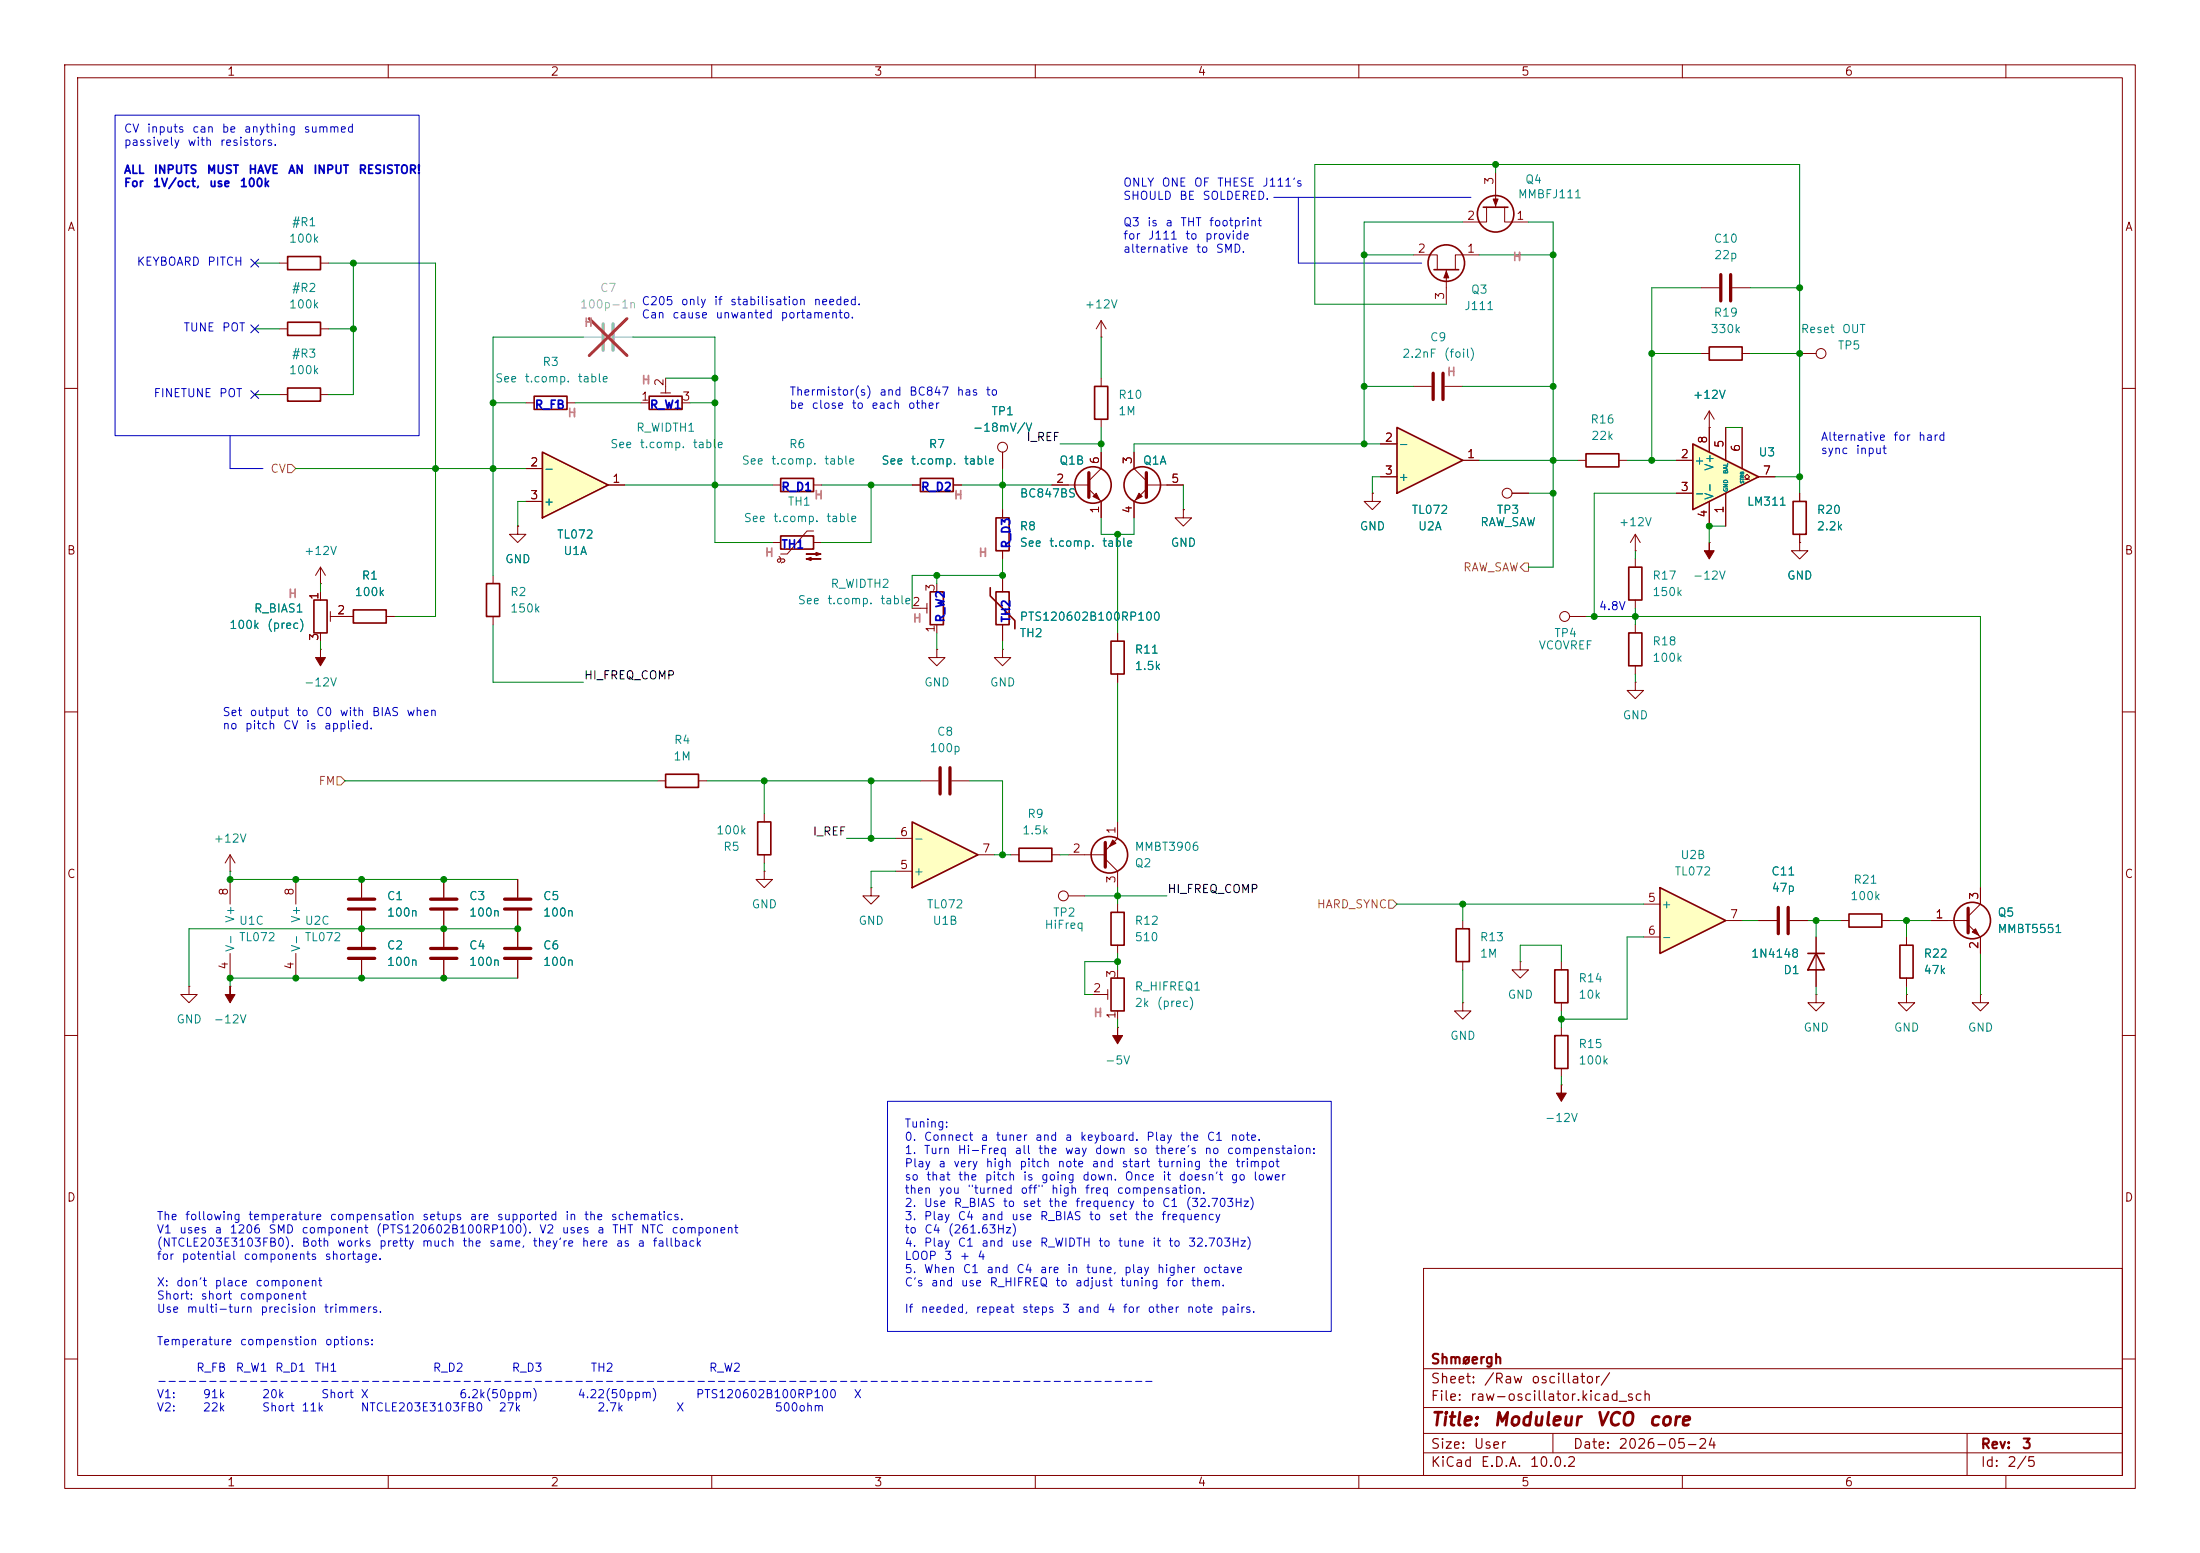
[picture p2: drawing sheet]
<svg xmlns="http://www.w3.org/2000/svg" width="340mm" height="240mm" viewBox="0 0 340 240" stroke-linecap="round" stroke-linejoin="round" font-family="sans-serif">
<g fill="none" stroke="#840000" stroke-width=".15">
<path d="M10 10h320v220h-320zM12 12h316v216h-316zM60 10v2M110 10v2M160 10v2M210 10v2M260 10v2M310 10v2M10 60h2M328 60h2M10 110h2M328 110h2"/>
<path d="M10 160h2M328 160h2M220 196h108v32h-108zM10 210h2M220 217.5h108M220 211.5h108M328 210h2M60 228v2M110 228v2M160 228v2M210 228v2M220 224.5h108"/>
<path d="M220 221.5h108M240 221.5v3M260 228v2M304 221.5v6.5M310 228v2"/>
</g>
<path d="M137.2 170.2h68.5v35.6h-68.5z" fill="#fff"/>
<path d="M264.2 53.6h5v2h-5zM245.1 70.1h5.1v2.1h-5.1zM102.9 119.7h5v2h-5zM117.1 127h2v5.1h-2z" fill="none" stroke="#840000" stroke-width=".25"/>
<g fill="none" stroke="#840000" stroke-width=".15">
<path d="M262.9 54.6h1.3M262.9 44.5h2.8M267.7 44.5h2.8M269.2 54.6h1.3M233.7 76.2h2.5M243.8 71.1h1.3M250.2 71.1h1.3M68.6 135.9v2.8M80 135.9v2.8M101.6 120.7h1.3M107.9 120.7h1.3M118.1 125.8v1.2"/>
<path d="M118.1 132.1v1.3M68.6 140.7v2.8M80 140.7v2.8"/>
<circle cx="232.9" cy="76.2" r=".76"/>
</g>
<path d="M265.9 42.4v4.1M267.5 42.4v4.1M66.5 139h4.1M78 139h4M66.5 140.5h4.1M78 140.5h4" fill="none" stroke="#840000" stroke-width=".51"/>
<path d="M261.6 68.6l10.2 5.1-10.2 5.1z" fill="#ffffc2"/>
<g fill="none" stroke="#840000" stroke-width=".15">
<path d="M218.4 39.4h3.7v2.3M228.6 39.4h-3.7v2.3M229.7 32v2.3h-3.6M231.1 26.7v5.3M232.5 32v2.3h3.7M43.2 40.7h1.2M43.2 50.8h1.2M49.5 40.7h1.3M49.5 50.8h1.3M170.2 52.1h.1M170.2 49.6v2.5M170.2 58.4v1.3"/>
<path d="M170.2 49.6l-.8 1.2M170.2 49.6l.7 1.2M223.5 41.7v5.3M43.2 61h1.2M49.5 61h1.3M154.9 69.9v2.5M162.6 75h5.7M168.3 75.6l1.9 1.9v2.5M170.2 64.8v1.3M170.2 69.9v2.5l-1.9 1.9M175.3 69.9v2.5l1.9 1.9M177.2 75h5.7"/>
<path d="M177.2 75.6l-1.9 1.9v2.5M212.1 76.2v1.3h1.3l-1.3 1.3-1.3-1.3h1.3M212.1 76.2h.1M259.1 71.1h2.5M259.1 76.2h2.5M264.2 66.1v3.8M264.2 77.5v3.8M266.7 66.1v5M266.7 76.2v5.1M269.2 66.1v6.3M269.6 74.1h.4l-.4-.4 .4-.4 .4 .4-.4 .4h.4M271.8 73.7h2.5"/>
<path d="M49.5 91.5v1.2M49.5 97.8v1.3M51.1 94.5v1.5M51.1 95.3h2.2M49.5 100.4h.1M35.6 134.6h.1M35.6 132.1l-.8 1.3M35.6 132.1l.7 1.3M35.6 132.1v2.5"/>
<circle cx="154.9" cy="69.1" r=".76"/>
</g>
<g fill="none" stroke="#840000" stroke-width=".25">
<path d="M44.4 39.6h5.1v2.1h-5.1zM229.2 32h3.8M44.4 60h5.1v2h-5.1zM44.4 49.8h5.1v2h-5.1zM169.2 59.7h2v5.1h-2zM221.6 41.7h3.8M261.6 68.6l10.2 5.1-10.2 5.1zM48.5 92.7h2v5.1h-2z"/>
<circle cx="231.1" cy="33" r="2.82"/>
<circle cx="223.5" cy="40.7" r="2.82"/>
<circle cx="168.9" cy="75" r="2.82"/>
<circle cx="176.5" cy="75" r="2.82"/>
</g>
<g fill="#840000" stroke="#840000" stroke-width=".15">
<path d="M230.8 30.8h.7l-.4 1z"/>
<path d="M223.5 41.9l.4 1h-.8z"/>
<path d="M49.5 100.4v1.2h.8l-.8 1.3-.7-1.3h.7z"/>
<path d="M168.9 76.7l.5-.5 .5 1z"/>
<path d="M176 76.2l.5 .5-1 .5z"/>
</g>
<path d="M168.3 73v3.9M177.2 73v3.9" fill="none" stroke="#840000" stroke-width=".51"/>
<path d="M215.9 66.1l10.2 5-10.2 5.1z" fill="#ffffc2"/>
<g fill="none" stroke="#840000" stroke-width=".25">
<path d="M215.9 66.1l10.2 5-10.2 5.1zM277.1 77.5h2v5.1h-2zM251.7 87.7h2v5h-2zM251.7 97.8h2v5.1h-2zM293.6 146.1h2.1v5.1h-2.1z"/>
<circle cx="304.8" cy="142.3" r="2.82"/>
</g>
<g fill="none" stroke="#840000" stroke-width=".15">
<path d="M218.4 59.7h2.8M223.3 59.7h2.8M278.1 54.6h2.6M213.4 68.6h2.5M213.4 73.7h2.5M226.1 71.1h2.5M278.1 76.2v1.3M252.7 85.1h.1M252.7 82.6l-.7 1.2M252.7 82.6l.8 1.2M252.7 82.6v2.5M252.7 86.4v1.3"/>
<path d="M252.7 92.7v1.3M252.7 96.5v1.3M264.2 83.8h.1M278.1 83.8v1.3h1.3l-1.3 1.3-1.2-1.3h1.2M278.1 83.8h.1M278.1 82.6v1.2M252.7 105.4v1.3h1.3l-1.3 1.3-1.2-1.3h1.2M252.7 105.4h.1M252.7 102.9v1.3M306.1 137.2v2.5l-1.9 1.9M294.6 153.7v1.3h1.3l-1.3 1.2-1.2-1.2h1.2M294.6 153.7h.1"/>
<path d="M294.6 144.8v1.3M294.6 151.2v1.2M298.4 142.3h5.8M304.2 142.9l1.9 1.9v2.5M306.1 153.7v1.3h1.2l-1.2 1.2-1.3-1.2h1.3M306.1 153.7h.1"/>
<circle cx="281.4" cy="54.6" r=".76"/>
</g>
<path d="M221.5 57.7v4M223 57.7v4M304.2 140.4v3.8" fill="none" stroke="#840000" stroke-width=".51"/>
<g fill="#840000" stroke="#840000" stroke-width=".15">
<path d="M264.2 83.8v1.3h.7l-.7 1.3-.8-1.3h.8z"/>
<path d="M305.3 143.5l.5 1-1-.5z"/>
</g>
<path d="M256.5 137.2l10.2 5.1-10.2 5z" fill="#ffffc2"/>
<path d="M54.6 94.3h5.1v2h-5.1zM256.5 137.2l10.2 5.1-10.2 5zM240.3 149.9h2v5.1h-2zM279.4 147.3h2.5M280.7 147.3l1.2 2.6h-2.5zM285.7 141.2h5.1v2.1h-5.1z" fill="none" stroke="#840000" stroke-width=".25"/>
<g fill="none" stroke="#840000" stroke-width=".15">
<path d="M49.5 90.2h.1M49.5 87.7l-.7 1.2M49.5 87.7l.8 1.2M49.5 87.7v2.5M53.3 95.3h1.3M59.7 95.3h1.3M80 81.3v1.3h1.3l-1.3 1.2-1.3-1.2h1.3M80 81.3h.1M134.6 137.2v1.3h1.3l-1.3 1.2-1.3-1.2h1.3M134.6 137.2h.1M254 139.7h2.5M80 143.5v2.8"/>
<path d="M80 148.4v2.8M241.3 148.6v1.3M241.3 155v1.2M254 144.8h2.5M266.7 142.3h2.5M271.8 142.3h2.8M276.6 142.3h2.8M280.7 153.7v1.3h1.2l-1.2 1.2-1.3-1.2h1.3M280.7 153.7h.1M280.7 144.8v7.6M284.5 142.3h1.2M290.8 142.3h1.3"/>
</g>
<path d="M78 146.6h4M78 148.1h4M274.8 140.2v4.1M276.4 140.2v4.1" fill="none" stroke="#840000" stroke-width=".51"/>
<path d="M83.8 69.9l10.2 5.1-10.2 5z" fill="#ffffc2"/>
<path d="M83.8 69.9l10.2 5.1-10.2 5zM75.2 90.2h2v5.1h-2zM225 143.5h2.1v5.1h-2.1zM240.3 160h2v5.1h-2z" fill="none" stroke="#840000" stroke-width=".25"/>
<g fill="none" stroke="#840000" stroke-width=".15">
<path d="M81.3 72.4h2.5M81.3 77.5h2.5M94 75h2.5M76.2 88.9v1.3M76.2 95.3v1.2M242.6 95.3h2.5M144.8 100.4v1.2h1.2l-1.2 1.3-1.3-1.3h1.3M144.8 100.4h.1M154.9 100.4v1.2h1.3l-1.3 1.3-1.2-1.3h1.2M154.9 100.4h.1M55.9 135.9v2.8M142.2 120.7h2.8"/>
<path d="M147.1 120.7h2.8M55.9 140.7v2.8M226.1 155v1.2h1.2l-1.2 1.3-1.3-1.3h1.3M226.1 155h.1M226.1 142.3v1.2M226.1 148.6v1.3M234.9 148.6v1.3h1.3l-1.3 1.3-1.2-1.3h1.2M234.9 148.6h.1M241.3 158.8v1.2M241.3 165.1v1.3"/>
<circle cx="241.8" cy="95.3" r=".76"/>
</g>
<path d="M145.3 118.6v4.1M146.8 118.6v4.1M53.8 139h4.1M53.8 140.5h4.1" fill="none" stroke="#840000" stroke-width=".51"/>
<path d="M141 127l10.1 5.1-10.1 5.1z" fill="#ffffc2"/>
<g fill="none" stroke="#840000" stroke-width=".25">
<path d="M82.5 61.2h5.1v2.1h-5.1zM100.3 61.2h5.1v2.1h-5.1zM120.6 73.9h5.1v2.1h-5.1zM142.2 73.9h5.1v2.1h-5.1zM120.6 82.8h5.1v2.1h-5.1zM143.8 91.5h2v5h-2zM153 90.8v1.3l3.8 3.8v1.3M153.9 80h2.1v5.1h-2.1zM153.9 91.5h2.1v5h-2.1zM171.7 99.1h2v5.1h-2zM141 127l10.1 5.1-10.1 5.1zM157.5 131.1h5.1v2h-5.1z"/>
<path d="M171.7 141h2v5.1h-2zM171.7 151.2h2v5h-2z"/>
<circle cx="171.4" cy="132.1" r="2.82"/>
</g>
<g fill="none" stroke="#840000" stroke-width=".15">
<path d="M102.9 58.4v2.3M81.3 62.3h1.2M81.3 72.4h2.5M81.3 77.5h2.5M87.6 62.3h1.3M94 75h2.5M99.1 62.3h1.2M102.1 60.7h1.5M105.4 62.3h1.3M119.4 75h1.2M125.7 75h1.3M141 75h1.2"/>
<path d="M147.3 75h1.3M154.9 69.9v2.5M154.9 78.8v1.2M162.6 75h2.5M170.2 69.9v2.5M170.2 77.5v2.5M175.3 69.9v2.5M175.3 77.5v2.5M180.3 75h2.6M182.9 78.8v1.2h1.2l-1.2 1.3-1.3-1.3h1.3M182.9 78.8h.1M212.1 76.2h.1"/>
<path d="M213.4 68.6h2.5M213.4 73.7h2.5M226.1 71.1h2.5M233.7 76.2h2.5M259.1 71.1h2.5M259.1 76.2h2.5M264.2 66.1h.1M264.2 63.5l-.8 1.3M264.2 63.5l.7 1.3M264.2 63.5v6.4M264.2 77.5v3.8M266.7 66.1v5"/>
<path d="M266.7 76.2v5.1M269.2 66.1v6.3M271.8 73.7h2.5M278.1 76.2v1.3M49.5 91.5v1.2M49.5 97.8v1.3M52.1 95.3h2.5M59.7 95.3h1.3M80 81.3h.1M119.4 83.8h1.2M120.4 86a.44 .44 0 0 1 .3 .5 .44 .44 0 0 1-.4 .4l-.2-.2 .2-.3h.9l.1 .2-.1 .2-.4 .2M125.7 82.1h-1l-3 3.5h-1.1"/>
<path d="M125.7 83.8h1.3M141 94h2.3M143.3 93.2v1.6M144.8 90.2v1.3M144.8 96.5v1.3M154.9 85.1v1.3M154.9 88.9v2.6M154.9 96.5v2.6M172.7 97.8v1.3M278.1 83.8h.1M278.1 82.6v1.2M172.7 104.2v1.2"/>
<path d="M35.6 135.9v3.8M45.7 135.9v3.8M55.9 135.9v2.8M68.6 135.9v2.8M80 135.9v2.8M118.1 134.6v1.3h1.3l-1.3 1.3-1.3-1.3h1.3M118.1 134.6h.1M138.4 134.6h2.6M138.4 129.6h2.6M151.1 132.1h2.6M156.2 132.1h1.3M162.6 132.1h1.2"/>
<path d="M165.1 132.1h5.7M165.1 138.5h2.5M170.8 132.7l1.9 1.9v2.6M172.7 127v2.6l-1.9 1.9M172.7 139.7v1.3M306.1 137.2v2.5M29.2 152.4v1.3h1.3l-1.3 1.3-1.3-1.3h1.3M29.2 152.4h.1M35.6 152.4h.1M35.6 147.3v3.9M45.7 147.3v3.9M55.9 140.7v5.6"/>
<path d="M55.9 148.4v2.8M68.6 140.7v5.6M68.6 148.4v2.8M80 140.7v5.6M80 148.4v2.8M168.9 153.7h2.3M171.2 152.9v1.6M172.7 158.8h.1M172.7 146.1v1.2M172.7 149.9v1.3M172.7 156.2v1.3M271.8 142.3h2.8"/>
<path d="M276.6 142.3h2.8M280.7 144.8v2.5M280.7 149.9v2.5M294.6 144.8v1.3M294.6 151.2v1.2M298.4 142.3h2.6M306.1 144.8v2.5M241.3 167.7h.1"/>
<circle cx="164.3" cy="138.5" r=".76"/>
</g>
<path d="M170.8 130.2v3.8M53.8 146.6h4.1M53.8 148.1h4.1M66.5 146.6h4.1M66.5 148.1h4.1" fill="none" stroke="#840000" stroke-width=".51"/>
<g fill="#840000" stroke="#840000" stroke-width=".15">
<path d="M172 129.8l.5 .5-1.1 .5z"/>
<path d="M241.3 167.7v1.2h.8l-.8 1.3-.8-1.3h.8z"/>
<path d="M172.7 158.8v1.2h.8l-.8 1.3-.7-1.3h.7z"/>
<path d="M124.6 86.4l.7-.3v.5l-.7-.2h2.3z"/>
<path d="M124.6 85.6h2.3l-.8 .3v-.5l.8 .2z"/>
<path d="M35.6 152.4v1.3h.7l-.7 1.3-.8-1.3h.8z"/>
</g>
<path d="M93.2 50.1v4M94.7 50.1v4" fill="none" stroke="#a1a1a1" stroke-width=".51"/>
<path d="M90.2 52.1h2.8M95 52.1h2.8" fill="none" stroke="#a1a1a1" stroke-width=".15"/>
<path d="M91.1 49.2l5.8 5.7M96.9 49.2l-5.8 5.7" fill="none" stroke="#ff2626" stroke-width=".46"/>
<path d="M44.4 71.8h.7l.6 .6-.6 .6h-.7zM235.6 87h.6v1.3h-.6l-.7-.6zM52.1 120h.6l.6 .7-.6 .6h-.6zM214.6 139.1h.7l.6 .6-.6 .7h-.7z" fill="none" stroke="#848400" stroke-width=".15"/>
<path d="M17.8 17.8h47v49.5h-47zM196.8 30.5h30.5M200.7 30.5v10.2h19M35.6 67.3v5.1h5M137.2 170.2h68.5v35.6h-68.5z" fill="none" stroke="#0000c2" stroke-width=".15"/>
<g fill="none" stroke="#008400" stroke-width=".15">
<path d="M210.8 39.4h7.6M226.1 34.3h-15.3v34.3M228.6 39.4h11.4M231.1 25.4v1.3M236.2 34.3h3.8v53.4h-3.8M39.4 50.8h3.8M39.4 40.7h3.8M50.8 40.7h16.5v54.6h-6.3M50.8 50.8h3.8M54.6 40.7v20.3h-3.8M90.2 52.1h-14v36.8M97.8 52.1h12.7v31.7h8.9"/>
<path d="M102.9 58.4h7.6M170.2 52.1v6.3M210.8 59.7h7.6M223.5 47h-20.3v-21.6h74.9v50.8M226.1 59.7h13.9M255.3 54.6h7.6M262.9 44.5h-7.6v26.6M270.5 54.6h7.6M270.5 44.5h7.6M39.4 61h3.8M45.7 72.4h35.6M76.2 62.3h5.1"/>
<path d="M81.3 77.5h-1.3v3.8M88.9 62.3h10.2M96.5 75h22.9M106.7 62.3h3.8M127 75h14M134.6 75v8.8h-7.6M148.6 75h14M154.9 72.4v6.4M163.8 68.6h6.4M170.2 66.1v3.8M182.9 75v3.8M213.4 68.6h-38.1v1.3"/>
<path d="M213.4 73.7h-1.3v2.5M228.6 71.1h15.2M236.2 76.2h3.8M251.5 71.1h7.6M259.1 76.2h-12.7v19.1M266.7 66.1h2.5M274.3 73.7h3.8M49.5 90.2v1.3M49.5 99.1v1.3M76.2 96.5v8.9h14M144.8 88.9v1.3M144.8 97.8v2.6"/>
<path d="M154.9 86.4v2.5h-13.9v5.1M154.9 99.1v1.3M170.2 80v2.6h5.1v-2.6M172.7 82.6v15.2M245.1 95.3h61v41.9M252.7 85.1v1.3M252.7 94v2.5M266.7 81.3h-2.5v2.5M172.7 105.4v21.6M252.7 104.2v1.2M35.6 134.6v1.3h44.4M53.3 120.7h48.3"/>
<path d="M109.2 120.7h33M118.1 120.7v5.1M118.1 133.4v1.2M130.8 129.6h7.6M134.6 120.7v8.9M138.4 134.6h-3.8v2.6M149.9 120.7h5v11.4M153.7 132.1h2.5M163.8 132.1h1.3M167.6 138.5h12.7M172.7 137.2v2.5M215.9 139.7h38.1"/>
<path d="M226.1 139.7v2.6M80 151.2h-44.4v1.2M80 143.5h-50.8v8.9M172.7 148.6h-5.1v5.1h1.3M172.7 147.3v2.6M172.7 157.5v1.3M226.1 149.9v5.1M234.9 148.6v-2.5h6.4v2.5M241.3 156.2v2.6M254 144.8h-2.5v12.7h-10.2M269.2 142.3h2.6M279.4 142.3h5.1"/>
<path d="M280.7 142.3v2.5M280.7 152.4v1.3M292.1 142.3h6.3M294.6 142.3v2.5M294.6 152.4v1.3M306.1 147.3v6.4M241.3 166.4v1.3"/>
</g>
<path d="M38.8 50.2l1.2 1.2M38.8 40.1l1.2 1.2M40 50.2l-1.2 1.2M40 40.1l-1.2 1.2M38.8 60.4l1.2 1.2M40 60.4l-1.2 1.2" fill="none" stroke="#000084" stroke-width=".15"/>
<g fill="#008400" stroke="#008400" stroke-width=".15">
<circle cx="55.9" cy="135.9" r=".46"/>
<circle cx="55.9" cy="143.5" r=".46"/>
<circle cx="45.7" cy="135.9" r=".46"/>
<circle cx="68.6" cy="135.9" r=".46"/>
<circle cx="35.6" cy="135.9" r=".46"/>
<circle cx="54.6" cy="40.7" r=".46"/>
<circle cx="54.6" cy="50.8" r=".46"/>
<circle cx="76.2" cy="62.3" r=".46"/>
<circle cx="76.2" cy="72.4" r=".46"/>
<circle cx="67.3" cy="72.4" r=".46"/>
<circle cx="110.5" cy="62.3" r=".46"/>
<circle cx="110.5" cy="58.4" r=".46"/>
<circle cx="110.5" cy="75" r=".46"/>
<circle cx="134.6" cy="75" r=".46"/>
<circle cx="134.6" cy="129.6" r=".46"/>
<circle cx="134.6" cy="120.7" r=".46"/>
<circle cx="68.6" cy="151.2" r=".46"/>
<circle cx="172.7" cy="138.5" r=".46"/>
<circle cx="118.1" cy="120.7" r=".46"/>
<circle cx="35.6" cy="151.2" r=".46"/>
<circle cx="45.7" cy="151.2" r=".46"/>
<circle cx="55.9" cy="151.2" r=".46"/>
<circle cx="80" cy="143.5" r=".46"/>
<circle cx="68.6" cy="143.5" r=".46"/>
<circle cx="172.7" cy="148.6" r=".46"/>
<circle cx="240" cy="71.1" r=".46"/>
<circle cx="240" cy="76.2" r=".46"/>
<circle cx="154.9" cy="132.1" r=".46"/>
<circle cx="144.8" cy="88.9" r=".46"/>
<circle cx="154.9" cy="88.9" r=".46"/>
<circle cx="226.1" cy="139.7" r=".46"/>
<circle cx="246.4" cy="95.3" r=".46"/>
<circle cx="241.3" cy="157.5" r=".46"/>
<circle cx="280.7" cy="142.3" r=".46"/>
<circle cx="294.6" cy="142.3" r=".46"/>
<circle cx="252.7" cy="95.3" r=".46"/>
<circle cx="278.1" cy="73.7" r=".46"/>
<circle cx="278.1" cy="44.5" r=".46"/>
<circle cx="278.1" cy="54.6" r=".46"/>
<circle cx="210.8" cy="59.7" r=".46"/>
<circle cx="210.8" cy="39.4" r=".46"/>
<circle cx="210.8" cy="68.6" r=".46"/>
<circle cx="154.9" cy="75" r=".46"/>
<circle cx="231.1" cy="25.4" r=".46"/>
<circle cx="172.7" cy="82.6" r=".46"/>
<circle cx="170.2" cy="68.6" r=".46"/>
<circle cx="240" cy="59.7" r=".46"/>
<circle cx="255.3" cy="71.1" r=".46"/>
<circle cx="264.2" cy="81.3" r=".46"/>
<circle cx="240" cy="39.4" r=".46"/>
<circle cx="255.3" cy="54.6" r=".46"/>
</g>
<g font-size="2" fill="#840000">
<text x="221" y="220.9">Title:</text>
<text x="230.7" y="220.9">Moduleur</text>
<text x="246.5" y="220.9">VCO</text>
<text x="254.6" y="220.9">core</text>
</g>
<g font-size="1.5" fill="#840000">
<text x="221" y="214.2">Sheet:</text>
<text x="221" y="211.2">Shmøergh</text>
<text x="229.2" y="214.2">/Raw</text>
<text x="236.5" y="214.2">oscillator/</text>
<text x="221" y="216.9">File:</text>
<text x="227.1" y="216.9">raw-oscillator.kicad_sch</text>
<text x="221" y="227.1">KiCad</text>
<text x="221" y="224.3">Size:</text>
<text x="227.7" y="224.3">User</text>
<text x="228.7" y="227.1">E.D.A.</text>
<text x="236.3" y="227.1">10.0.2</text>
<text x="243" y="224.3">Date:</text>
<text x="250" y="224.3">2026-05-24</text>
<text x="306" y="224.3">Rev:</text>
<text x="306" y="227.1">Id:</text>
<text x="310.1" y="227.1">2/5</text>
<text x="312.4" y="224.3">3</text>
</g>
<g font-size="1.3" fill="#840000">
<text x="35" y="12">1</text>
<text x="85" y="12">2</text>
<text x="135" y="12">3</text>
<text x="185" y="12">4</text>
<text x="235" y="12">5</text>
<text x="285" y="12">6</text>
<text x="231.1" y="28.7" transform="rotate(-90 231.1 28.7)">3</text>
<text x="226.6" y="34.3">2</text>
<text x="234.2" y="34.3">1</text>
<text x="10.3" y="36">A</text>
<text x="219" y="39.4">2</text>
<text x="226.6" y="39.4">1</text>
<text x="328.3" y="36">A</text>
<text x="223.5" y="46.4" transform="rotate(-90 223.5 46.4)">3</text>
<text x="102.8" y="59.8" transform="rotate(-90 102.8 59.8)">2</text>
<text x="99" y="62.2">1</text>
<text x="105.3" y="62.2">3</text>
<text x="170.2" y="71.8" transform="rotate(-90 170.2 71.8)">6</text>
<text x="175.2" y="71.8" transform="rotate(-90 175.2 71.8)">3</text>
<text x="213.9" y="68.6">2</text>
<text x="226.6" y="71.1">1</text>
<text x="259.6" y="71.1">2</text>
<text x="264.1" y="68.7" transform="rotate(-90 264.1 68.7)">8</text>
<text x="266.7" y="69.3" transform="rotate(-90 266.7 69.3)">5</text>
<text x="269.2" y="69.9" transform="rotate(-90 269.2 69.9)">6</text>
<text x="81.8" y="72.4">2</text>
<text x="81.8" y="77.5">3</text>
<text x="94.5" y="74.9">1</text>
<text x="163.1" y="74.9">2</text>
<text x="180.9" y="74.9">5</text>
<text x="213.9" y="73.7">3</text>
<text x="259.6" y="76.2">3</text>
<text x="272.3" y="73.7">7</text>
<text x="170.2" y="79.5" transform="rotate(-90 170.2 79.5)">1</text>
<text x="175.2" y="79.5" transform="rotate(-90 175.2 79.5)">4</text>
<text x="264.1" y="80.1" transform="rotate(-90 264.1 80.1)">4</text>
<text x="266.7" y="79.5" transform="rotate(-90 266.7 79.5)">1</text>
<text x="10.3" y="86">B</text>
<text x="328.3" y="86">B</text>
<text x="49.5" y="92.8" transform="rotate(-90 49.5 92.8)">1</text>
<text x="52" y="95.2">2</text>
<text x="144.8" y="91.5" transform="rotate(-90 144.8 91.5)">3</text>
<text x="49.5" y="99.2" transform="rotate(-90 49.5 99.2)">3</text>
<text x="144.8" y="97.9" transform="rotate(-90 144.8 97.9)">1</text>
<text x="139" y="129.5">6</text>
<text x="172.7" y="129" transform="rotate(-90 172.7 129)">1</text>
<text x="10.3" y="136">C</text>
<text x="139" y="134.6">5</text>
<text x="151.7" y="132.1">7</text>
<text x="165.7" y="132.1">2</text>
<text x="172.7" y="136.6" transform="rotate(-90 172.7 136.6)">3</text>
<text x="328.3" y="136">C</text>
<text x="35.5" y="138.5" transform="rotate(-90 35.5 138.5)">8</text>
<text x="45.7" y="138.5" transform="rotate(-90 45.7 138.5)">8</text>
<text x="254.6" y="139.7">5</text>
<text x="267.3" y="142.2">7</text>
<text x="299" y="142.2">1</text>
<text x="306" y="139.2" transform="rotate(-90 306 139.2)">3</text>
<text x="35.5" y="150" transform="rotate(-90 35.5 150)">4</text>
<text x="45.7" y="150" transform="rotate(-90 45.7 150)">4</text>
<text x="254.6" y="144.8">6</text>
<text x="306" y="146.8" transform="rotate(-90 306 146.8)">2</text>
<text x="168.8" y="153.7">2</text>
<text x="172.7" y="151.2" transform="rotate(-90 172.7 151.2)">3</text>
<text x="172.7" y="157.6" transform="rotate(-90 172.7 157.6)">1</text>
<text x="10.3" y="186">D</text>
<text x="328.3" y="186">D</text>
<text x="35" y="230">1</text>
<text x="85" y="230">2</text>
<text x="135" y="230">3</text>
<text x="185" y="230">4</text>
<text x="235" y="230">5</text>
<text x="285" y="230">6</text>
</g>
<g font-size="1.3" fill="#0000c2">
<text x="19" y="20.8">CV</text>
<text x="19" y="22.9">passively</text>
<text x="22.6" y="20.8">inputs</text>
<text x="28.9" y="22.9">with</text>
<text x="29.6" y="20.8">can</text>
<text x="33.9" y="22.9">resistors.</text>
<text x="34.2" y="20.8">be</text>
<text x="37.6" y="20.8">anything</text>
<text x="46.8" y="20.8">summed</text>
<text x="19" y="27.2">ALL</text>
<text x="19" y="29.2">For</text>
<text x="23.5" y="29.2">1V/oct,</text>
<text x="23.7" y="27.2">INPUTS</text>
<text x="31.9" y="27.2">MUST</text>
<text x="32.2" y="29.2">use</text>
<text x="37" y="29.2">100k</text>
<text x="38.3" y="27.2">HAVE</text>
<text x="44.4" y="27.2">AN</text>
<text x="48.3" y="27.2">INPUT</text>
<text x="55.3" y="27.2">RESISTOR!</text>
<text x="173.5" y="29.2">ONLY</text>
<text x="179.4" y="29.2">ONE</text>
<text x="184.4" y="29.2">OF</text>
<text x="188" y="29.2">THESE</text>
<text x="195" y="29.2">J111's</text>
<text x="173.5" y="31.2">SHOULD</text>
<text x="173.5" y="35.3">Q3</text>
<text x="177.2" y="35.3">is</text>
<text x="180" y="35.3">a</text>
<text x="182.2" y="31.2">BE</text>
<text x="182.3" y="35.3">THT</text>
<text x="185.7" y="31.2">SOLDERED.</text>
<text x="186.8" y="35.3">footprint</text>
<text x="21" y="41.4">KEYBOARD</text>
<text x="31.9" y="41.4">PITCH</text>
<text x="173.5" y="37.3">for</text>
<text x="173.5" y="39.4">alternative</text>
<text x="177.3" y="37.3">J111</text>
<text x="183.1" y="37.3">to</text>
<text x="184.8" y="39.4">to</text>
<text x="186.1" y="37.3">provide</text>
<text x="187.8" y="39.4">SMD.</text>
<text x="99.1" y="47.5">C205</text>
<text x="105.1" y="47.5">only</text>
<text x="110.2" y="47.5">if</text>
<text x="112.7" y="47.5">stabilisation</text>
<text x="125.6" y="47.5">needed.</text>
<text x="28.3" y="51.5">TUNE</text>
<text x="34.2" y="51.5">POT</text>
<text x="99.1" y="49.5">Can</text>
<text x="103.8" y="49.5">cause</text>
<text x="110.5" y="49.5">unwanted</text>
<text x="120.5" y="49.5">portamento.</text>
<text x="23.6" y="61.7">FINETUNE</text>
<text x="33.8" y="61.7">POT</text>
<text x="82.5" y="63.5">R_FB</text>
<text x="100.3" y="63.5">R_W1</text>
<text x="121.9" y="61.5">Thermistor(s)</text>
<text x="121.9" y="63.5">be</text>
<text x="125.3" y="63.5">close</text>
<text x="131.5" y="63.5">to</text>
<text x="134.6" y="63.5">each</text>
<text x="135.8" y="61.5">and</text>
<text x="140.2" y="63.5">other</text>
<text x="140.4" y="61.5">BC847</text>
<text x="147.7" y="61.5">has</text>
<text x="152.2" y="61.5">to</text>
<text x="281.3" y="68.4">Alternative</text>
<text x="281.3" y="70.5">sync</text>
<text x="286.7" y="70.5">input</text>
<text x="292.5" y="68.4">for</text>
<text x="296.3" y="68.4">hard</text>
<text x="120.6" y="76.2">R_D1</text>
<text x="142.2" y="76.2">R_D2</text>
<text x="120.6" y="85.1">TH1</text>
<text x="156.4" y="84.9" transform="rotate(-90 156.4 84.9)">R_D3</text>
<text x="247" y="94.6">4.8V</text>
<text x="146.3" y="96.3" transform="rotate(-90 146.3 96.3)">R_W2</text>
<text x="156.4" y="96.3" transform="rotate(-90 156.4 96.3)">TH2</text>
<text x="34.3" y="111">Set</text>
<text x="34.3" y="113">no</text>
<text x="37.8" y="113">pitch</text>
<text x="38.5" y="111">output</text>
<text x="43.6" y="113">CV</text>
<text x="45.7" y="111">to</text>
<text x="47.2" y="113">is</text>
<text x="48.7" y="111">C0</text>
<text x="50" y="113">applied.</text>
<text x="52.4" y="111">with</text>
<text x="57.4" y="111">BIAS</text>
<text x="62.7" y="111">when</text>
<text x="139.7" y="174.6">Tuning:</text>
<text x="139.7" y="176.6">0.</text>
<text x="139.7" y="178.7">1.</text>
<text x="142.7" y="176.6">Connect</text>
<text x="142.7" y="178.7">Turn</text>
<text x="147.9" y="178.7">Hi-Freq</text>
<text x="151.5" y="176.6">a</text>
<text x="153.8" y="176.6">tuner</text>
<text x="156.7" y="178.7">all</text>
<text x="159.9" y="176.6">and</text>
<text x="160.3" y="178.7">the</text>
<text x="164.5" y="176.6">a</text>
<text x="164.5" y="178.7">way</text>
<text x="166.8" y="176.6">keyboard.</text>
<text x="169.1" y="178.7">down</text>
<text x="175" y="178.7">so</text>
<text x="177" y="176.6">Play</text>
<text x="178.4" y="178.7">there's</text>
<text x="182.3" y="176.6">the</text>
<text x="186" y="178.7">no</text>
<text x="186.4" y="176.6">C1</text>
<text x="189.5" y="178.7">compenstaion:</text>
<text x="190.1" y="176.6">note.</text>
<text x="139.7" y="180.7">Play</text>
<text x="139.7" y="182.8">so</text>
<text x="139.7" y="184.8">then</text>
<text x="143" y="182.8">that</text>
<text x="144.9" y="180.7">a</text>
<text x="145" y="184.8">you</text>
<text x="147.2" y="180.7">very</text>
<text x="148" y="182.8">the</text>
<text x="149.4" y="184.8">&quot;turned</text>
<text x="152.1" y="182.8">pitch</text>
<text x="152.2" y="180.7">high</text>
<text x="157.4" y="180.7">pitch</text>
<text x="157.6" y="184.8">off&quot;</text>
<text x="158" y="182.8">is</text>
<text x="160.8" y="182.8">going</text>
<text x="162.3" y="184.8">high</text>
<text x="163.3" y="180.7">note</text>
<text x="167.2" y="182.8">down.</text>
<text x="167.6" y="184.8">freq</text>
<text x="168.6" y="180.7">and</text>
<text x="172.5" y="184.8">compensation.</text>
<text x="173.2" y="180.7">start</text>
<text x="173.7" y="182.8">Once</text>
<text x="178.8" y="180.7">turning</text>
<text x="179.5" y="182.8">it</text>
<text x="182" y="182.8">doesn't</text>
<text x="186.7" y="180.7">the</text>
<text x="190.1" y="182.8">go</text>
<text x="190.8" y="180.7">trimpot</text>
<text x="193.6" y="182.8">lower</text>
<text x="24.1" y="188.9">The</text>
<text x="24.1" y="190.9">V1</text>
<text x="27.6" y="190.9">uses</text>
<text x="28.5" y="188.9">following</text>
<text x="33.1" y="190.9">a</text>
<text x="35.4" y="190.9">1206</text>
<text x="38.3" y="188.9">temperature</text>
<text x="41.4" y="190.9">SMD</text>
<text x="46.5" y="190.9">component</text>
<text x="50.9" y="188.9">compensation</text>
<text x="58" y="190.9">(PTS120602B100RP100).</text>
<text x="65.2" y="188.9">setups</text>
<text x="72.5" y="188.9">are</text>
<text x="76.7" y="188.9">supported</text>
<text x="83.2" y="190.9">V2</text>
<text x="86.7" y="190.9">uses</text>
<text x="87.2" y="188.9">in</text>
<text x="90.2" y="188.9">the</text>
<text x="92.2" y="190.9">a</text>
<text x="94.3" y="188.9">schematics.</text>
<text x="94.5" y="190.9">THT</text>
<text x="98.9" y="190.9">NTC</text>
<text x="103.7" y="190.9">component</text>
<text x="139.7" y="186.8">2.</text>
<text x="139.7" y="188.9">3.</text>
<text x="139.7" y="190.9">to</text>
<text x="142.7" y="186.8">Use</text>
<text x="142.7" y="188.9">Play</text>
<text x="142.7" y="190.9">C4</text>
<text x="146.4" y="190.9">(261.63Hz)</text>
<text x="147.3" y="186.8">R_BIAS</text>
<text x="147.9" y="188.9">C4</text>
<text x="151.6" y="188.9">and</text>
<text x="154.9" y="186.8">to</text>
<text x="156.2" y="188.9">use</text>
<text x="157.9" y="186.8">set</text>
<text x="160.6" y="188.9">R_BIAS</text>
<text x="161.9" y="186.8">the</text>
<text x="166.1" y="186.8">frequency</text>
<text x="168.2" y="188.9">to</text>
<text x="171.2" y="188.9">set</text>
<text x="175.3" y="188.9">the</text>
<text x="176.4" y="186.8">to</text>
<text x="179.4" y="188.9">frequency</text>
<text x="179.5" y="186.8">C1</text>
<text x="183.1" y="186.8">(32.703Hz)</text>
<text x="24.1" y="193">(NTCLE203E3103FB0).</text>
<text x="24.1" y="195">for</text>
<text x="28" y="195">potential</text>
<text x="37.5" y="195">components</text>
<text x="46.5" y="193">Both</text>
<text x="50.1" y="195">shortage.</text>
<text x="52" y="193">works</text>
<text x="58.5" y="193">pretty</text>
<text x="65.1" y="193">much</text>
<text x="71.3" y="193">the</text>
<text x="75.5" y="193">same,</text>
<text x="82.2" y="193">they're</text>
<text x="89.8" y="193">here</text>
<text x="95.1" y="193">as</text>
<text x="98.4" y="193">a</text>
<text x="100.8" y="193">fallback</text>
<text x="139.7" y="193">4.</text>
<text x="139.7" y="195">LOOP</text>
<text x="139.7" y="197.1">5.</text>
<text x="142.7" y="193">Play</text>
<text x="142.7" y="197.1">When</text>
<text x="145.8" y="195">3</text>
<text x="147.9" y="193">C1</text>
<text x="148.2" y="195">+</text>
<text x="148.7" y="197.1">C1</text>
<text x="151" y="195">4</text>
<text x="151.6" y="193">and</text>
<text x="152.3" y="197.1">and</text>
<text x="156.2" y="193">use</text>
<text x="157" y="197.1">C4</text>
<text x="160.6" y="193">R_WIDTH</text>
<text x="160.6" y="197.1">are</text>
<text x="164.8" y="197.1">in</text>
<text x="167.7" y="197.1">tune,</text>
<text x="169.6" y="193">to</text>
<text x="172.7" y="193">tune</text>
<text x="173.6" y="197.1">play</text>
<text x="178" y="193">it</text>
<text x="178.7" y="197.1">higher</text>
<text x="180.5" y="193">to</text>
<text x="183.5" y="193">32.703Hz)</text>
<text x="185.8" y="197.1">octave</text>
<text x="24.1" y="199.1">X:</text>
<text x="24.1" y="201.2">Short:</text>
<text x="24.1" y="203.2">Use</text>
<text x="27.1" y="199.1">don't</text>
<text x="28.7" y="203.2">multi-turn</text>
<text x="30.9" y="201.2">short</text>
<text x="33.1" y="199.1">place</text>
<text x="36.9" y="201.2">component</text>
<text x="39.4" y="199.1">component</text>
<text x="40.1" y="203.2">precision</text>
<text x="50" y="203.2">trimmers.</text>
<text x="139.7" y="199.1">C's</text>
<text x="139.7" y="203.2">If</text>
<text x="142.2" y="203.2">needed,</text>
<text x="143.8" y="199.1">and</text>
<text x="148.4" y="199.1">use</text>
<text x="150.7" y="203.2">repeat</text>
<text x="152.8" y="199.1">R_HIFREQ</text>
<text x="157.8" y="203.2">steps</text>
<text x="163" y="199.1">to</text>
<text x="164" y="203.2">3</text>
<text x="166.1" y="199.1">adjust</text>
<text x="166.4" y="203.2">and</text>
<text x="171" y="203.2">4</text>
<text x="173" y="199.1">tuning</text>
<text x="173.4" y="203.2">for</text>
<text x="177.2" y="203.2">other</text>
<text x="180.1" y="199.1">for</text>
<text x="183.3" y="203.2">note</text>
<text x="184" y="199.1">them.</text>
<text x="188.6" y="203.2">pairs.</text>
<text x="24.1" y="208.2">Temperature</text>
<text x="37" y="208.2">compenstion</text>
<text x="50.1" y="208.2">options:</text>
<text x="24.1" y="214.4">--------------------------------------------------------------------------------------------------</text>
<text x="30.2" y="212.3">R_FB</text>
<text x="36.3" y="212.3">R_W1</text>
<text x="42.4" y="212.3">R_D1</text>
<text x="48.5" y="212.3">TH1</text>
<text x="66.8" y="212.3">R_D2</text>
<text x="79" y="212.3">R_D3</text>
<text x="91.2" y="212.3">TH2</text>
<text x="109.5" y="212.3">R_W2</text>
<text x="24.1" y="216.4">V1:</text>
<text x="24.1" y="218.4">V2:</text>
<text x="31.3" y="216.4">91k</text>
<text x="31.3" y="218.4">22k</text>
<text x="40.4" y="216.4">20k</text>
<text x="40.4" y="218.4">Short 11k</text>
<text x="49.5" y="216.4">Short X</text>
<text x="55.6" y="218.4">NTCLE203E3103FB0</text>
<text x="70.9" y="216.4">6.2k(50ppm)</text>
<text x="77" y="218.4">27k</text>
<text x="89.2" y="216.4">4.22(50ppm)</text>
<text x="92.2" y="218.4">2.7k</text>
<text x="104.4" y="218.4">X</text>
<text x="107.5" y="216.4">PTS120602B100RP100</text>
<text x="119.6" y="218.4">500ohm</text>
<text x="131.8" y="216.4">X</text>
</g>
<g font-size="1.3" fill="#008484">
<text x="235.6" y="28.7">Q4</text>
<text x="45" y="35.3">#R1</text>
<text x="234.5" y="31">MMBFJ111</text>
<text x="44.6" y="37.8">100k</text>
<text x="264.8" y="37.8">C10</text>
<text x="264.8" y="40.4">22p</text>
<text x="44.6" y="48">100k</text>
<text x="45" y="45.4">#R2</text>
<text x="167.5" y="48">+12V</text>
<text x="227.2" y="45.7">Q3</text>
<text x="220.9" y="53.1">C9</text>
<text x="226.2" y="48.2">J111</text>
<text x="264.3" y="51.8">330k</text>
<text x="264.8" y="49.3">R19</text>
<text x="278.2" y="51.8">Reset</text>
<text x="284.6" y="51.8">OUT</text>
<text x="44.6" y="58.1">100k</text>
<text x="45" y="55.6">#R3</text>
<text x="76.4" y="59.4">See</text>
<text x="81" y="59.4">t.comp.</text>
<text x="83.7" y="56.9">R3</text>
<text x="89.2" y="59.4">table</text>
<text x="216.6" y="55.6">2.2nF</text>
<text x="223" y="55.6">(foil)</text>
<text x="283.9" y="54.3">TP5</text>
<text x="153.1" y="64.5">TP1</text>
<text x="172.7" y="64.5">1M</text>
<text x="172.7" y="62">R10</text>
<text x="245.7" y="65.8">R16</text>
<text x="261.5" y="62">+12V</text>
<text x="94.2" y="69.6">See</text>
<text x="98.2" y="67">R_WIDTH1</text>
<text x="98.8" y="69.6">t.comp.</text>
<text x="107" y="69.6">table</text>
<text x="121.8" y="69.6">R6</text>
<text x="143.4" y="69.6">R7</text>
<text x="150.2" y="67">-18mV/V</text>
<text x="216" y="69.6">-</text>
<text x="245.8" y="68.3">22k</text>
<text x="271.7" y="70.8">U3</text>
<text x="83.9" y="73.4">-</text>
<text x="114.5" y="72.1">See</text>
<text x="119.1" y="72.1">t.comp.</text>
<text x="127.3" y="72.1">table</text>
<text x="136.1" y="72.1">See</text>
<text x="140.7" y="72.1">t.comp.</text>
<text x="148.9" y="72.1">table</text>
<text x="157.5" y="77.2">BC847BS</text>
<text x="163.6" y="72.1">Q1B</text>
<text x="176.5" y="72.1">Q1A</text>
<text x="216" y="74.7">+</text>
<text x="261.7" y="72.1">+</text>
<text x="261.7" y="77.2">-</text>
<text x="265.1" y="77.4" transform="rotate(-90 265.1 77.4)">V-</text>
<text x="265.1" y="72.9" transform="rotate(-90 265.1 72.9)">V+</text>
<text x="83.9" y="78.5">+</text>
<text x="86" y="83.5">TL072</text>
<text x="114.8" y="81">See</text>
<text x="119.4" y="81">t.comp.</text>
<text x="121.7" y="78.5">TH1</text>
<text x="127.6" y="81">table</text>
<text x="157.5" y="82.3">R8</text>
<text x="210.1" y="82.3">GND</text>
<text x="218.1" y="79.7">TL072</text>
<text x="219.1" y="82.3">U2A</text>
<text x="228.7" y="81.6">RAW_SAW</text>
<text x="231.2" y="79.7">TP3</text>
<text x="250.1" y="81.6">+12V</text>
<text x="269.9" y="78.5">LM311</text>
<text x="280.7" y="82.3">2.2k</text>
<text x="280.7" y="79.7">R20</text>
<text x="46.9" y="86.1">+12V</text>
<text x="55.8" y="89.9">R1</text>
<text x="78" y="87.4">GND</text>
<text x="87" y="86.1">U1A</text>
<text x="157.5" y="84.8">See</text>
<text x="162" y="84.8">t.comp.</text>
<text x="170.2" y="84.8">table</text>
<text x="180.8" y="84.8">GND</text>
<text x="255.3" y="89.9">R17</text>
<text x="261.5" y="89.9">-12V</text>
<text x="276.1" y="89.9">GND</text>
<text x="39.2" y="95">R_BIAS1</text>
<text x="54.7" y="92.4">100k</text>
<text x="78.7" y="92.4">R2</text>
<text x="78.7" y="95">150k</text>
<text x="123.2" y="93.7">See</text>
<text x="127.8" y="93.7">t.comp.</text>
<text x="128.3" y="91.2">R_WIDTH2</text>
<text x="135.9" y="93.7">table2</text>
<text x="255.3" y="92.4">150k</text>
<text x="35.3" y="97.5">100k</text>
<text x="41.2" y="97.5">(prec)</text>
<text x="157.5" y="96.2">PTS120602B100RP100</text>
<text x="157.5" y="98.8">TH2</text>
<text x="175.3" y="101.3">R11</text>
<text x="237.7" y="100.7">VCOVREF</text>
<text x="240.1" y="98.8">TP4</text>
<text x="255.3" y="100.1">R18</text>
<text x="46.9" y="106.4">-12V</text>
<text x="142.7" y="106.4">GND</text>
<text x="152.9" y="106.4">GND</text>
<text x="175.3" y="103.9">1.5k</text>
<text x="255.3" y="102.6">100k</text>
<text x="250.7" y="111.5">GND</text>
<text x="104" y="117.8">1M</text>
<text x="104.1" y="115.3">R4</text>
<text x="143.6" y="116.6">100p</text>
<text x="144.7" y="114">C8</text>
<text x="32.9" y="130.5">+12V</text>
<text x="110.6" y="129.3">100k</text>
<text x="111.7" y="131.8">R5</text>
<text x="141.1" y="130.5">-</text>
<text x="157.9" y="129.3">1.5k</text>
<text x="158.7" y="126.7">R9</text>
<text x="175.3" y="131.8">MMBT3906</text>
<text x="141.1" y="135.6">+</text>
<text x="175.3" y="134.3">Q2</text>
<text x="258.7" y="135.6">TL072</text>
<text x="259.6" y="133.1">U2B</text>
<text x="273.6" y="135.6">C11</text>
<text x="286.3" y="136.9">R21</text>
<text x="36.5" y="142.7" transform="rotate(-90 36.5 142.7)">V+</text>
<text x="36.8" y="143.2">U1C</text>
<text x="46.7" y="142.7" transform="rotate(-90 46.7 142.7)">V+</text>
<text x="47" y="143.2">U2C</text>
<text x="59.7" y="139.4">C1</text>
<text x="59.7" y="142">100n</text>
<text x="72.4" y="139.4">C3</text>
<text x="72.4" y="142">100n</text>
<text x="83.8" y="139.4">C5</text>
<text x="83.8" y="142">100n</text>
<text x="116.1" y="140.7">GND</text>
<text x="132.6" y="143.2">GND</text>
<text x="143.1" y="140.7">TL072</text>
<text x="144" y="143.2">U1B</text>
<text x="161.3" y="143.9">HiFreq</text>
<text x="162.6" y="142">TP2</text>
<text x="175.3" y="143.2">R12</text>
<text x="256.7" y="140.7">+</text>
<text x="273.7" y="138.2">47p</text>
<text x="285.9" y="139.4">100k</text>
<text x="308.6" y="142">Q5</text>
<text x="36.5" y="147.2" transform="rotate(-90 36.5 147.2)">V-</text>
<text x="36.8" y="145.8">TL072</text>
<text x="46.7" y="147.2" transform="rotate(-90 46.7 147.2)">V-</text>
<text x="47" y="145.8">TL072</text>
<text x="59.7" y="147">C2</text>
<text x="59.7" y="149.6">100n</text>
<text x="72.4" y="147">C4</text>
<text x="72.4" y="149.6">100n</text>
<text x="83.8" y="147">C6</text>
<text x="83.8" y="149.6">100n</text>
<text x="175.3" y="145.8">510</text>
<text x="228.6" y="148.3">1M</text>
<text x="228.6" y="145.8">R13</text>
<text x="256.7" y="145.8">-</text>
<text x="270.5" y="148.3">1N4148</text>
<text x="297.2" y="148.3">R22</text>
<text x="308.6" y="144.5">MMBT5551</text>
<text x="175.3" y="153.4">R_HIFREQ1</text>
<text x="175.3" y="155.9">2k</text>
<text x="178.7" y="155.9">(prec)</text>
<text x="232.9" y="154.7">GND</text>
<text x="243.8" y="154.7">10k</text>
<text x="243.8" y="152.1">R14</text>
<text x="275.5" y="150.9">D1</text>
<text x="297.2" y="150.9">47k</text>
<text x="27.2" y="158.5">GND</text>
<text x="32.9" y="158.5">-12V</text>
<text x="224" y="161">GND</text>
<text x="278.6" y="159.7">GND</text>
<text x="292.6" y="159.7">GND</text>
<text x="304" y="159.7">GND</text>
<text x="170.7" y="164.8">-5V</text>
<text x="243.8" y="162.3">R15</text>
<text x="243.8" y="164.8">100k</text>
<text x="238.7" y="173.7">-12V</text>
</g>
<g font-size="1.3" fill="#f0d">
<text x="233.7" y="40.6">H</text>
<text x="90.2" y="50.8">H</text>
<text x="99.1" y="59.7">H</text>
<text x="223.5" y="58.4">H</text>
<text x="87.6" y="64.8">H</text>
<text x="125.7" y="77.5">H</text>
<text x="147.3" y="77.5">H</text>
<text x="118.1" y="86.4">H</text>
<text x="151.1" y="86.4">H</text>
<text x="44.4" y="92.7">H</text>
<text x="141" y="96.5">H</text>
<text x="168.9" y="157.5">H</text>
</g>
<g font-size="1.3" fill="#a1a1a1">
<text x="89.5" y="48">100p-1n</text>
<text x="92.6" y="45.4">C7</text>
</g>
<g font-size="1.3">
<text x="158.5" y="68.5">I_REF</text>
<text x="90.2" y="105.3">HI_FREQ_COMP</text>
<text x="125.5" y="129.4">I_REF</text>
<text x="180.3" y="138.3">HI_FREQ_COMP</text>
</g>
<g font-size="1.3" fill="#848400">
<text x="41.7" y="73.4">CV</text>
<text x="226" y="88.6">RAW_SAW</text>
<text x="49.1" y="121.6">FM</text>
<text x="203.4" y="140.7">HARD_SYNC</text>
</g>
<g font-size=".6" fill="#008484">
<text x="267.2" y="76.1" transform="rotate(-90 267.2 76.1)">GND</text>
<text x="267.2" y="73.3" transform="rotate(-90 267.2 73.3)">BAL</text>
</g>
<text font-size=".5" fill="#008484" x="269.6" y="74.8" transform="rotate(-90 269.6 74.8)">STRB</text>
</svg>
